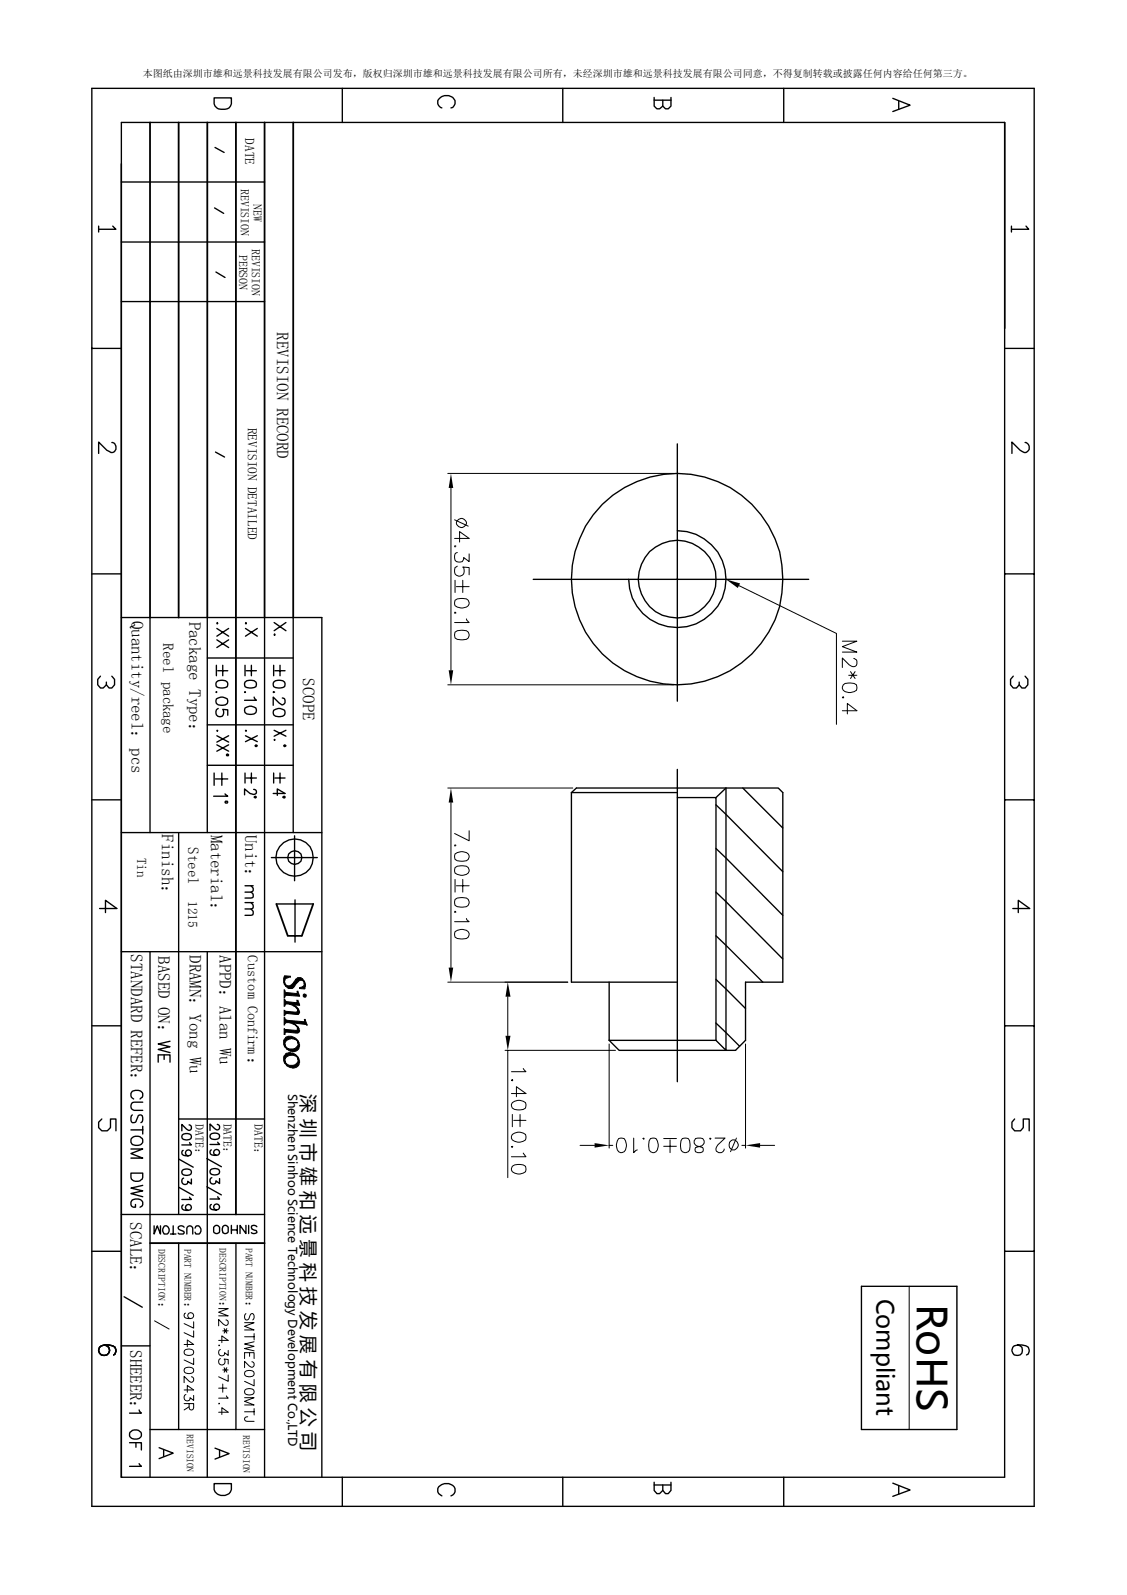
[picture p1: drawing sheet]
<svg xmlns="http://www.w3.org/2000/svg" width="210mm" height="297mm" viewBox="0 0 210 297" stroke-linecap="round" stroke-linejoin="round" font-family="sans-serif">
<g fill="none" stroke="#000" stroke-width=".25">
<path d="M17.1 16.5h175.5v264h-175.5zM39.9 18.2h3.2v1.1a1.16 1.16 0 0 1-1.2 1 1.56 1.56 0 0 1-2-1zM63.8 16.5v6.3M104.8 16.5v6.3M121.8 18.1v1.7l.5 .5h.6l.5-.5v-1.1M121.8 18.7h3.2M125 18.1v1.7l-.5 .5h-.5l-.6-.5M146 16.5v6.3M166.3 18.3l3.2 1.3-3.2 1.2M167.4 18.8v1.5M22.6 22.8h164.5zM22.6 22.8v252.3v-244.6"/>
<path d="M22.6 33.9h26.7M40 38.7l1.7 1M40 27.5l1.7 .9M82.3 20.1a1.1 1.1 0 0 1-.8-1.1 1.1 1.1 0 0 1 .8-1 1.82 1.82 0 0 1 2.5 .7 1.12 1.12 0 0 1-.8 1.4M187.1 22.8v252.3h-164.4M18.4 42.1v1.1M21 42.1l.6 .6h-3.2M22.6 45.1h26.7M22.6 56.2h26.7M40.2 50.7l1.7 1M188.4 42.1v1.1M191.1 42.1l.5 .6h-3.2"/>
<path d="M17.1 64.9h5.5M187.1 64.9h5.5M20.8 82.4a.72 .72 0 0 1 .8 .7 1.03 1.03 0 0 1-.6 1.2h-.3l-.8-.5-1.5-1.5v2.1M40.1 84.2l1.7 .9M126.2 98.8a9 9 0 0 1 8.6 11.7 9 9 0 0 1-13.7 4.8 9 9 0 0 1-4-7.4M126.2 82.7v47.9M190.9 82.4a.9 .9 0 0 1 .8 .7 1.03 1.03 0 0 1-.6 1.2h-.3l-.8-.5-1.5-1.5v2.1M17.1 106.9h5.5M22.6 115h37.3M27.9 115v40.1M38.6 115v40.1M40.4 117l2.2 1.5"/>
<path d="M40.4 119.2l2.2 1.4M40.6 116.1l-.1-.2v.3M42.6 117l-2.2 1.5M42.6 119.2l-2.2 1.4M45.7 117l2.2 1.5M45.9 116.1l-.1-.2v.3M47.9 117l-2.2 1.5M49.3 115v160.1M51.1 115.9l2.2 1.6M51.2 118.2l-.1-.1v.2M53.3 115.9l-2.2 1.6M54.6 115v40.1"/>
<path d="M59.9 115v160.1zM99.3 107.9h51.3M187.1 106.9h5.5M18.7 125.9l-.5 .6v1l.5 .6h.5l.6-.6M20.8 125.9l.5 .6v1l-.5 .6h-.5l-.5-.6v-.5M38.6 122.5h16M38.6 135h16M40.3 127a1.66 1.66 0 0 1 2 0 .71 .71 0 0 1-.3 1 2.23 2.23 0 0 1-1.7-.1zM40.3 130.2a1.66 1.66 0 0 1 2 0 .81 .81 0 0 1-.3 1.1 1.85 1.85 0 0 1-1.7-.3zM40.3 123.9v1.9M40.4 128.9h-.2l.1 .1M40.4 137l2.2 1.2"/>
<path d="M40.4 138.7l2.2 1.2M40.6 136.1l-.1-.1v.2M40.6 124.9h1.8M40.6 131.9a.79 .79 0 0 0-.4 1.2 .79 .79 0 0 0 1.2 .2 .79 .79 0 0 0 .1-1.2l.9 .1v1M41.5 123.9v1.9M42.6 137l-2.2 1.2M42.6 138.7l-2.2 1.2M45.6 127a1.66 1.66 0 0 1 2.1 0 .71 .71 0 0 1-.4 1 2.23 2.23 0 0 1-1.7-.1zM45.6 131.9a1.66 1.66 0 0 1 2.1 0 .81 .81 0 0 1-.4 1.1 1.85 1.85 0 0 1-1.7-.3zM45.6 123.9v1.9M45.7 128.9h-.1v.1M45.7 137l2.2 1.1"/>
<path d="M45.9 136.1l-.1-.1v.2M45.9 124.9h1.9M46.8 123.9v1.9M47.3 129.8l.5 .6h-2.2M47.5 138.9l.2-.2 .2 .2-.2 .2zM47.9 137l-2.2 1.1M51 127a1.66 1.66 0 0 1 2 0 .71 .71 0 0 1-.3 1 2.23 2.23 0 0 1-1.7-.1zM51 132.3a1.66 1.66 0 0 1 2 0 .81 .81 0 0 1-.3 1.1 1.85 1.85 0 0 1-1.7-.3zM51 123.9v1.9M51.1 136l2.2 1.1M51.1 128.9l-.1-.1v.2M51.2 137.8h-.1v.1"/>
<path d="M51.2 124.9h1.9M52.2 123.9v1.9M52.6 130l.3 .1a.78 .78 0 0 1 0 1 .57 .57 0 0 1-.9-.2l-1.1-1.1v1.5M52.8 138.9l.2-.2 .3 .2-.3 .2zM53.3 136l-2.2 1.1M188.7 125.9l-.5 .6v1l.5 .6h.6l.5-.6M190.9 125.9l.5 .6v1l-.5 .6h-.6l-.5-.6v-.5M17.1 149h5.5M22.6 155.1h37.3M33.3 155.1v71.1M38.6 142.5h16M39.9 144v2.2"/>
<path d="M40.1 145.1h2.3M41.3 144v2.2M41.9 147.9l.5 .4h-2.6M42 149.2h.3v.3h-.3zM42.2 140.5h.3v.2h-.3zM45.6 144v1.8M45.9 144.9h1.9M46.8 144v1.8M47.2 147l.4 .1 .2 .2v.4l-.5 .2-.7-.1-1-.9v1.1M47.3 148.4l.3-.1 .2 .1-.2 .2zM50.5 159.7h8.6M50.9 147.8h2.2l-1.5-.9v1.2"/>
<path d="M51 144v1.8M51.2 144.9h1.9M52.2 144v1.8M52.7 148.4l.2-.1 .2 .1v.1l-.2 .1zM54.9 155.6v8.4M106.4 147.6l1-.8h37.5l.9 .8v35.3h-6.9v10.8l-1.9 1.9h-21.7l-1.8-1.9M106.4 147.6v35.3h19.8M106.4 147.6h19.8M126.2 148.5h7.1v45.2M126.2 143.3v58.2M133.3 149.9l12.5 12.4M133.3 158l12.5 12.5"/>
<path d="M133.3 148.5l1.9-1.7v48.8l-1.9-1.9M138.3 146.8l7.5 7.4M187.1 149h5.5M18.5 169.2h3.3l-2.2-1.5v2.3M22.6 177.2h37.3M27.9 177.2v97.9M38.6 177.2v97.9M45.6 165h1.6M45.6 168.1h1.6M46.7 165l.5 .5-.1 .5-.4 .1h-1.1M46.7 166.1a.71 .71 0 0 1 .4 1.1h-1.5M46.7 168.1a.81 .81 0 0 1 .4 1.1l-1.5 .1"/>
<path d="M46.7 169.3l.5 .5-.1 .6-1.5 .1M51.5 168.3h6.8M53.6 174.3h2.6M54.9 167.6v7.9M133.3 166.1l12.5 12.5M133.3 174.3l8.8 8.6M188.6 169.2h3.2l-2.1-1.5v2.3M17.1 191h5.5M29.5 197.8v-1.3h2.2v1.3M30.6 196.5v.8M31.7 193.9l-2.2 .5 2.2 .5-2.2 .5 2.2 .6M113.5 182.9v10.8"/>
<path d="M113.5 193.7h19.8M133.3 182.4l5.6 5.4M133.3 190.5l4.5 4.3M187.1 191h5.5M19 208.4l-.6 .6v1l.6 .6h1l.6-.6v-1.6h1v2.2M24.4 218.5h2.2v.7a1.16 1.16 0 0 1-1.1 .8 1.16 1.16 0 0 1-1.1-.8zM24.4 214h2.2l-2.2 .8 2.2 .9h-2.2M24.4 210.4h2.2M24.5 212a1.27 1.27 0 0 1 2.1 .3 1.07 1.07 0 0 1-.6 1 1.07 1.07 0 0 1-1.1-.1 .81 .81 0 0 1-.4-1.2zM24.6 207.6a1.08 1.08 0 0 0 0 1.5l.7-.2 .4-.8a.46 .46 0 0 1 .5-.5 .89 .89 0 0 1 0 1.5M24.9 204.7a.83 .83 0 0 1-.5-1 .83 .83 0 0 1 .8-.6 .97 .97 0 0 1 1.1 .2 .97 .97 0 0 1 .2 1l-.4 .4M26.6 205.3h-1.6a.78 .78 0 0 0-.6 .7 .78 .78 0 0 0 .6 .8h1.6"/>
<path d="M26.6 209.7v1.5M33.3 208.4h16M33.3 215.8l2.7 1.6M34 211.4a1.14 1.14 0 0 1 1.6 .2v.2a1.02 1.02 0 0 1-1.7 0zM34 218a1.14 1.14 0 0 1 1.6 .2v.2a1.02 1.02 0 0 1-1.7 0zM34.1 214.2a.52 .52 0 0 0-.1 .8 1.06 1.06 0 0 0 1.6-.3 .55 .55 0 0 0-.5-.5 .55 .55 0 0 0-.6 .5 .55 .55 0 0 0 .6 .6M34.2 219.4a.59 .59 0 0 0-.2 1 .59 .59 0 0 0 1-.4l.6 .5v-.9M35.2 209.5l.4 .3-.1 .6a.55 .55 0 0 1-.8-.1l-.8-.9v1.2M35.3 212.8l.3 .4h-1.7M38.5 215.8l2.7 1.5M39.2 211.3a1.14 1.14 0 0 1 1.7 .2v.2a1.02 1.02 0 0 1-1.8 0zM39.2 217.9a1.14 1.14 0 0 1 1.7 .2v.2a1.02 1.02 0 0 1-1.8 0z"/>
<path d="M39.4 214.2a.52 .52 0 0 0-.2 .7 1.06 1.06 0 0 0 1.7-.2 .55 .55 0 0 0-.5-.6 .55 .55 0 0 0-.6 .5 .55 .55 0 0 0 .5 .6M39.5 219.3a.59 .59 0 0 0-.2 1 .59 .59 0 0 0 .9-.4l.7 .5v-.9M40.5 209.4l.4 .3-.2 .6a.55 .55 0 0 1-.7-.1l-.9-.9v1.2M40.6 212.7l.3 .4h-1.8M189 208.4l-.5 .6v1l.5 .6h1.1l.5-.6v-1.6h1.1v2.2M17.1 233h5.5M22.6 226.2h26.7M25.2 224.3v.5a.64 .64 0 0 1-.8-.5 .83 .83 0 0 1 .8-1 .97 .97 0 0 1 1.1 .2 .97 .97 0 0 1 .2 1.1l-.4 .2M26.6 220.8l-2.2 .5 2.2 .5-2.2 .5 2.2 .6M28.7 228.3v1.5l.6-1.5 .6 1.5v-1.5M30.6 228.4a.76 .76 0 0 1 .9 .3 .76 .76 0 0 1-.2 .9l-.1 .2h-.5a.88 .88 0 0 1-.1-1.4zM31.7 229.8h1.1"/>
<path d="M32.3 228.3v1.5M33.3 231.5v34.7M33.3 221.1l2.7 1.5M34.1 224.4a.52 .52 0 0 0-.1 .8 1.06 1.06 0 0 0 1.6-.3 .55 .55 0 0 0-.5-.6 .55 .55 0 0 0-.6 .5 .55 .55 0 0 0 .6 .6M34.3 228.5a.61 .61 0 0 0-.6-.2 .61 .61 0 0 0-.5 .4l.2 .3 .8 .3 .1 .2-.2 .3h-.7l-.2-.2M34.8 229.8l.1-1.3a.56 .56 0 0 1 .5-.2 .56 .56 0 0 1 .5 .4v1.1M35.3 223l.3 .4h-1.7M36.3 228.7l.2-.3a.76 .76 0 0 1 .9 .3 .76 .76 0 0 1-.1 .9l-.2 .2h-.6l-.2-.3M38.5 221l2.7 1.5M39.4 224.3a.52 .52 0 0 0-.2 .8 1.06 1.06 0 0 0 1.7-.3 .55 .55 0 0 0-.5-.6 .55 .55 0 0 0-.6 .5 .55 .55 0 0 0 .5 .6M40 228.3a.63 .63 0 0 1 .8 .1 .63 .63 0 0 1 .1 .7 .55 .55 0 0 1-.6 .6 .55 .55 0 0 1-.5-.6 .63 .63 0 0 1 .2-.8zM40.6 222.9l.3 .4h-1.8"/>
<path d="M41.7 228.3a.63 .63 0 0 1 .7 .1 .63 .63 0 0 1 .1 .7 .55 .55 0 0 1-.5 .6 .55 .55 0 0 1-.6-.6l.1-.6zM43.1 228.2v1.5M43.1 229.1h1.1M43.9 231.5v34.7M44.2 228.2v1.5M45.8 228.2v1.5l-1.1-1.5v1.5M46.3 228.2v1.5M47.8 228.5a.54 .54 0 0 0-.5-.3 .54 .54 0 0 0-.5 .4l.1 .3 .8 .2 .1 .3a.63 .63 0 0 1-1 .2M160.4 239.6h17.8v26.6h-17.8zM187.1 233h5.5M19.5 250.5a.97 .97 0 0 1 .8 1.3 .97 .97 0 0 1-1.5 .4 .97 .97 0 0 1 .1-1.6 2.83 2.83 0 0 1 2.5 .3 1.04 1.04 0 0 1-.2 1.4M22.6 250.6h5.3"/>
<path d="M23.1 241.5l3.4 1.9M189.6 250.5a.98 .98 0 0 1 .8 1.3 .98 .98 0 0 1-1.6 .4 .98 .98 0 0 1 .1-1.6 2.97 2.97 0 0 1 2.6 .3 .97 .97 0 0 1-.3 1.4M24.1 268.7h2.2v1.3M24.2 266.7a1.27 1.27 0 0 1 2.1 .3 1.15 1.15 0 0 1-.8 1.1 1.15 1.15 0 0 1-1.3-.5zM25.3 268.7v.8M25.9 262.6l.4 .6h-2.2M25.9 272.6l.4 .5h-2.2M27.9 266.2h21.4M29.6 269.6l2.7 1-2.7 1M30.5 269.9v1.3M39.9 276.3h3.2v1.1a1.7 1.7 0 0 1-1.6 1.2 1.7 1.7 0 0 1-1.6-1.2zM40 269.7l2.7 1-2.7 1"/>
<path d="M40.9 270v1.3M63.8 275.1v5.4M82.3 278.6a1.1 1.1 0 0 1-.8-1.1 1.1 1.1 0 0 1 .8-1 1.82 1.82 0 0 1 2.5 .7 1.12 1.12 0 0 1-.8 1.4M104.8 275.1v5.4M121.8 276v1.6l.5 .6h.6l.5-.6v-1.1M121.8 276.5h3.2M125 276v1.6l-.5 .6h-.5l-.6-.6M146 275.1v5.4M166.3 276.2l3.2 1.3-3.2 1.2M167.4 276.7v1.5"/>
<circle cx="126.1" cy="107.8" r="19.7"/>
<circle cx="126.2" cy="107.9" r="7.2"/>
<circle cx="54.9" cy="159.7" r="3.5"/>
<circle cx="54.9" cy="159.7" r="1.31"/>
</g>
<path d="M27.9 22.8v92.2M33.3 22.8v92.2M38.6 22.8v92.2M43.9 22.8v203.4M49.3 22.8v92.2M54.6 22.8v92.2M51.5 168.3l2.1 6M58.3 168.3l-2.1 6M27.9 231.5h21.4" fill="none" stroke="#000" stroke-width=".34"/>
<g fill="#000" stroke="#000" stroke-width=".19">
<path d="M53 181.7l1.1 .1v.2l-.3 .1a.72 .72 0 0 0-.8 .7v.5l-.2-.3v-.9z" fill-rule="evenodd"/>
<path d="M55.3 184.6h.2l-.1 .3z" fill-rule="evenodd"/>
<path d="M55.3 186.3h.2l-.1 .2z" fill-rule="evenodd"/>
<path d="M52.9 188.2l.3 .1 1.8 .2 .4-.1 .1-.2v.7l-2.2-.1-.4 .4z" fill-rule="evenodd"/>
<path d="M54.8 190.5l.7 .7v.4l-.1-.3-.6-.5z" fill-rule="evenodd"/>
<path d="M53.3 193.2a1.75 1.75 0 0 1 2.2 .7v.5a1.13 1.13 0 0 0-1.5-.9l-.5 .2-.3 .3-.1 1a1.44 1.44 0 0 1 .2-1.8z" fill-rule="evenodd"/>
<path d="M53.2 196.3a1.69 1.69 0 0 1 2.3 .7v.5a1.13 1.13 0 0 0-1.5-1l-.5 .2-.3 .3-.1 1.1a1.45 1.45 0 0 1 .1-1.8z" fill-rule="evenodd"/>
<path d="M52.9 184.3l.4 .6 2 .1 .2-.4 .3 .9-2.5-.1-.4 .4z" fill-rule="evenodd"/>
<path d="M54.8 187.1l.7 .7 .1 .3a.48 .48 0 0 1 .2 .4 .48 .48 0 0 1-.3 .4v-.8l-.8-.8z" fill-rule="evenodd"/>
<path d="M52.9 186l.4 .5 1.7 .2 .4-.1 .1-.3 .3 .9-1-.1-.2 .2-.8-.3a.51 .51 0 0 0-.8 .4z" fill-rule="evenodd"/>
<path d="M52.9 191.5l.2 .2 2.2 .2 .2-.3v-.4l.2 .5a.47 .47 0 0 1 0 .6 .47 .47 0 0 1-.6 .1l-1.8-.2-.2 .2v.2h-.2z" fill-rule="evenodd"/>
<path d="M53.1 194.5a1.27 1.27 0 0 0 2.2 .4l.2-.4v-.6a1.22 1.22 0 0 1 0 1.6 1.22 1.22 0 0 1-1.6 .2l-.5-.3-.3-.4z" fill-rule="evenodd"/>
<path d="M53.1 197.6a1.27 1.27 0 0 0 2.2 .4l.2-.4v-.6a1.22 1.22 0 0 1 0 1.5 1.22 1.22 0 0 1-1.6 .2l-.4-.1-.4-.5z" fill-rule="evenodd"/>
<path d="M53 182.8a.86 .86 0 0 0 .8 .8 .86 .86 0 0 0 .9-.7l.1-.1a1.01 1.01 0 0 1 1.5-.6l.4 .6-.1 .4a.65 .65 0 0 0-.5-.6 .65 .65 0 0 0-.7 .4l-.2 .2a1.19 1.19 0 0 1-1.5 .8l-.5-.3-.2-.4z" fill-rule="evenodd"/>
<path d="M56.6 189.9h.2l-.1 .2z" fill-rule="evenodd"/>
<path d="M56.7 182.8l.2 .4-.1 .9h-1v-.2l.2-.1a.59 .59 0 0 0 .6-.6z" fill-rule="evenodd"/>
<path d="M52.9 189.5l.4 .4 .2 .1 3.1 .3 .2-.4 .4 1.1-.2-.2-2.2-.3v.3l-1-.4a.67 .67 0 0 0-.9 .5z" fill-rule="evenodd"/>
<circle cx="56.8" cy="185.4" r=".31"/>
</g>
<g fill="none" stroke="#000" stroke-width=".19">
<path d="M83.4 88.2h42.1M84 90.9v33.9M84.7 96.8l2.5 1.2M85.4 96.7a.89 .89 0 0 1 1.2 .1 .89 .89 0 0 1 0 1.2 .89 .89 0 0 1-1.2 .1 .74 .74 0 0 1-.4-.7 .74 .74 0 0 1 .4-.7zM84.7 100.3h2.7l-1.8-1.3v2M84.8 111.8a2.37 2.37 0 0 1 2.4 0 .81 .81 0 0 1-.3 1.3 2.1 2.1 0 0 1-2.1-.3zM84.8 117.7a2.37 2.37 0 0 1 2.4 0 .9 .9 0 0 1-.3 1.4 2.86 2.86 0 0 1-2.1-.3zM84.8 108.1v2.2M84.9 101.7h-.2l.1 .2M84.9 114.2l-.1-.2v.2M85 109.2h2.4M85.2 102.9a.94 .94 0 0 0-.4 1.5 .94 .94 0 0 0 1.6-.2v-.4l1 .8v-1.4"/>
<path d="M85.2 105.4a.95 .95 0 0 0-.6 1.2 .95 .95 0 0 0 1.2 .6 .95 .95 0 0 0 .6-1.1v-.4l-.2-.1 1.2 .1v1.3M86.2 108.1v2.2M86.9 115.3l.5 .6h-2.7M137.7 109.1l18.1 8.9v16.9M156.9 119.4h2.7l-2.7 1 2.7 1h-2.7M83.4 127.5h42.1M156.9 132.4h2.7l-1.8-1.4v2M157.1 127.5a2.34 2.34 0 0 1 2.4 0 .9 .9 0 0 1-.4 1.3 1.7 1.7 0 0 1-2.2-.6zM157.1 129.9v-.2l-.2 .2 .2 .1M158.1 125.8h1.5M158.4 125.1l.9 1.3M159 122.6l.5 .3a.99 .99 0 0 1-.2 1.2 1.03 1.03 0 0 1-1.1-.3l-1.3-1.3v1.8"/>
<path d="M159.3 125.1l-.9 1.3M83.4 146.8h23.3M84 149.5v30.7M84.8 159a1.75 1.75 0 0 1 2.6 .4l-.2 .6a2.34 2.34 0 0 1-2.4 0zM84.9 157.4h-.2l.1 .2M87.4 154.7v1.9l-2.7-1.4M84.8 161.6a2.37 2.37 0 0 1 2.4 0 .81 .81 0 0 1-.3 1.2 2.1 2.1 0 0 1-2.1-.2zM84.8 167.5a2.37 2.37 0 0 1 2.4 0 .9 .9 0 0 1-.3 1.4 2.86 2.86 0 0 1-2.1-.3zM84.8 173.5a1.75 1.75 0 0 1 2.6 .3l-.2 .7a2.34 2.34 0 0 1-2.4 0zM84.8 163.8v2.3M84.9 169.9l-.1-.2v.3M85 165h2.4"/>
<path d="M86.2 163.8v2.3M86.9 171.1l.1 .2 .4 .3h-2.7M83.4 182.9h22.3M94.1 195.6h20.5M94.6 185.6v7.3M94.6 195.6v23.7M97.5 199l.5 .6h-2.8M113.5 194.4v19.4M138.9 194.4v19.4M95.2 203.7h2.8l-1.8-1.3v1.8M95.4 205.3a1.95 1.95 0 0 1 2.5 0 .95 .95 0 0 1-.4 1.3 2.6 2.6 0 0 1-2.1-.2l-.2-.5zM95.4 211.3a1.95 1.95 0 0 1 2.5 0 .9 .9 0 0 1-.4 1.2 1.7 1.7 0 0 1-2.3-.6z"/>
<path d="M95.4 217.2a2.34 2.34 0 0 1 2.5 0 .9 .9 0 0 1-.4 1.3 1.7 1.7 0 0 1-2.3-.6zM95.4 207.5v2.3M95.5 201.2l-.1-.2-.2 .2 .2 .1M95.5 213.6h-.3l.2 .1M95.7 208.6h2.3M96.9 207.5v2.3M97.5 214.7l.5 .7h-2.8M108 213.3h2.7M113.5 213.3h.6M115.2 212a.95 .95 0 0 1 1.3 .5 1.93 1.93 0 0 1-.3 2 .81 .81 0 0 1-1.2-.3 2.1 2.1 0 0 1 .2-2.2zM118 211.9v2.8l.7-.5M119.7 212h.3l-.1 .2"/>
<path d="M121.2 212a.9 .9 0 0 1 1.2 .5 1.7 1.7 0 0 1-.6 2.2l-.6-.2a2.34 2.34 0 0 1 0-2.5zM123.6 213.5h2.4M123.6 212h2.4M124.8 212.3v2.4M127.1 212h1.1a2.37 2.37 0 0 1 0 2.5 .9 .9 0 0 1-1.4-.3 2.86 2.86 0 0 1 .3-2.2zM129.5 212a1.38 1.38 0 0 1 1.5 .2 .77 .77 0 0 1 .1 .8 .77 .77 0 0 1-.7 .5l-.6 .1a.54 .54 0 0 0-.3 .9 .95 .95 0 0 0 1.5-.3l-.1-.5-.3-.1a1.36 1.36 0 0 1-1.3-.7v-.4zM132.2 212h.2l-.2 .2M133.2 211.9h1.8l-1.3 1.3a1.03 1.03 0 0 0-.3 1.2 .86 .86 0 0 0 1.3 0l.2-.4M135.9 212.7a.89 .89 0 0 1 1.3-.1 .89 .89 0 0 1 0 1.3 .89 .89 0 0 1-1.3-.2zM137.2 211.9l-1.1 2.6M138.2 213.3h.7M141.6 213.3h2.7"/>
<path d="M169.3 239.6v26.6M28.8 246l2.7 1.5M34.3 250.4h1.8l-1.2-.9v1.3M34.3 258.9h1.8l-1.2-.9v1.3M34.4 251.5a1.14 1.14 0 0 1 1.7 .2v.2a1.02 1.02 0 0 1-1.8 0zM34.4 254.9a1.14 1.14 0 0 1 1.7 .2v.2a1.02 1.02 0 0 1-1.8 0zM34.5 244.5a.52 .52 0 0 0-.1 .8 1.06 1.06 0 0 0 1.7-.2 .55 .55 0 0 0-.5-.6 .55 .55 0 0 0-.6 .5 .55 .55 0 0 0 .5 .6M34.6 259.7a.59 .59 0 0 0-.2 1 .59 .59 0 0 0 1-.4l.7 .5v-.9M35.6 256.4l.5 .3-.2 .6a.55 .55 0 0 1-.8-.1l-.8-.9v1.2M36.1 246.2v1.1l-1.8-.8M36.1 247.8v1.2l-1.8-.8M36.1 252.9v1.2l-1.8-.8"/>
<path d="M40.7 243.7h1.8l-1.8 .7 1.8 .7h-1.8M40.7 249.6h1.8l-1.2-.8v1.2M40.7 258.5h1.5M40.9 250.6l-.1-.1v.1M41.1 251.3a.59 .59 0 0 0-.2 1.1 .59 .59 0 0 0 .9-.5l.7 .5v-.9M41.1 253a.63 .63 0 0 0-.3 .9 .63 .63 0 0 0 1 .1 .63 .63 0 0 0-.1-.9l.8 .1v.8M41.5 247.8h1M41.5 255.1h1M41.5 257.8v1.5M41.7 247.4l.5 .9M41.7 254.7l.5 .9M42.1 245.8l.4 .4-.2 .5a.55 .55 0 0 1-.7-.1l-.9-.9v1.2"/>
<path d="M42.2 260l.3 .4h-1.8M42.2 247.4l-.5 .9M42.2 254.7l-.5 .9M42.5 256.1v1.1l-1.8-.8M45.6 246.3h1.7l-1.7 .7 1.7 .7h-1.7M45.6 253v-1.1h1.7v1.1M45.6 248.9h1.7M45.6 255.5a1.14 1.14 0 0 1 1.7 .2v.2a1.02 1.02 0 0 1-1.7 0zM45.6 258.9a1.14 1.14 0 0 1 1.7 .2v.2a1.02 1.02 0 0 1-1.7 0zM45.8 244.6a.65 .65 0 0 0-.3 .7 .65 .65 0 0 0 .6 .5l.2-.2 .4-.8 .4-.2a.78 .78 0 0 1 0 1.2M46.5 251.9v.7M46.9 253.6l.4 .3-.1 .6a.55 .55 0 0 1-.8-.1l-.8-.9v1.2"/>
<path d="M47.3 249.9l-1.7 .4 1.7 .4-1.7 .4 1.7 .5M47.3 256.9v1.2l-1.7-.9M47.3 248.4v1.1M34.3 261.4h1.8v.8l-.2 .3-.3 .1-.3-.2-.1-1M35.2 262l-.9 .6M40.7 263h1.8l-1.2-.8v1.2M40.9 261.4l-.1-.1v.2M45.6 260.3h1.7l-1.7 .7 1.7 .6h-1.7M45.6 262.9h1.7M46.1 263.8a.47 .47 0 0 0-.5 .6l.4 .3h1.3M47.3 262.3v1.2"/>
</g>
<path d="M84 88.2l.4 2.7h-.8zM135.2 107.9l2.6 .8-.4 .8zM83.6 124.8h.8l-.4 2.7zM84 146.8l.4 2.7h-.8zM83.6 180.2h.8l-.4 2.7zM94.6 182.9l.5 2.7h-1zM94.1 192.9h1l-.5 2.7zM110.7 212.9l2.8 .4-2.8 .4zM138.9 213.3l2.7-.4v.8z" fill="#000"/>
<text font-size="7.6" x="170.8" y="242.8" transform="rotate(90 170.8 242.8)">RoHS</text>
<text font-size="4.4" x="163.2" y="241.8" transform="rotate(90 163.2 241.8)">Compliant</text>
<text font-size="3.5" x="56.2" y="203.7" transform="rotate(90 56.2 203.7)">深 圳 市 雄 和 远 景 科 技 发 展 有 限 公 司</text>
<g font-size="3.1">
<text x="51.6" y="61.9" transform="rotate(90 51.6 61.9)">REVISION RECORD</text>
<text x="24.5" y="115.6" transform="rotate(90 24.5 115.6)">Quantity/reel：pcs</text>
<text x="35.2" y="115.8" transform="rotate(90 35.2 115.8)">Package Type：</text>
<text x="56.4" y="126.4" transform="rotate(90 56.4 126.4)">SCOPE</text>
<text x="30.1" y="155.4" transform="rotate(90 30.1 155.4)">Finish：</text>
<text x="39.3" y="155.5" transform="rotate(90 39.3 155.5)">Material：</text>
<text x="45.6" y="155.5" transform="rotate(90 45.6 155.5)">Unit：</text>
<text x="24.4" y="177.7" transform="rotate(90 24.4 177.7)">STANDARD REFER：</text>
<text x="29.5" y="178.1" transform="rotate(90 29.5 178.1)">BASED ON：</text>
<text x="35.3" y="177.8" transform="rotate(90 35.3 177.8)">DRAMN：Yong Wu</text>
<text x="40.9" y="177.8" transform="rotate(90 40.9 177.8)">APPD：Alan Wu</text>
<text x="46.1" y="196.8" transform="rotate(90 46.1 196.8)">：</text>
<text x="24.2" y="227.6" transform="rotate(90 24.2 227.6)">SCALE：</text>
<text x="24.2" y="251.4" transform="rotate(90 24.2 251.4)">SHEEER：</text>
</g>
<g font-size="2.8">
<text x="30.4" y="119.7" transform="rotate(90 30.4 119.7)">Reel package</text>
<text x="35.1" y="157.8" transform="rotate(90 35.1 157.8)">Steel</text>
</g>
<text font-size="2.6" x="46.1" y="177.9" transform="rotate(90 46.1 177.9)">Custom Confirm</text>
<g font-size="2.5">
<text x="45.6" y="25.8" transform="rotate(90 45.6 25.8)">DATE</text>
<text x="46.1" y="79.6" transform="rotate(90 46.1 79.6)">REVISION DETAILED</text>
<text x="25.6" y="159.7" transform="rotate(90 25.6 159.7)">Tin</text>
<text x="35.1" y="167.8" transform="rotate(90 35.1 167.8)">1215</text>
<text x="29.5" y="242.4" transform="rotate(90 29.5 242.4)">：</text>
<text x="34.4" y="242.4" transform="rotate(90 34.4 242.4)">：</text>
<text x="40.9" y="242.3" transform="rotate(90 40.9 242.3)">：</text>
<text x="45.8" y="242.3" transform="rotate(90 45.8 242.3)">：</text>
</g>
<text font-size="2.3" x="53.7" y="203.7" transform="rotate(90 53.7 203.7)">Shenzhen Sinhoo Science Technology Development Co.,LTD</text>
<g font-size="2.2">
<text x="44.9" y="35.2" transform="rotate(90 44.9 35.2)">REVISION</text>
<text x="47.2" y="38" transform="rotate(90 47.2 38)">NEW</text>
<text x="44.5" y="47.4" transform="rotate(90 44.5 47.4)">PERSON</text>
<text x="46.9" y="46.3" transform="rotate(90 46.9 46.3)">REVISION</text>
<text x="36.4" y="209.3" transform="rotate(90 36.4 209.3)">DATE：</text>
<text x="41.7" y="209.2" transform="rotate(90 41.7 209.2)">DATE：</text>
<text x="47.4" y="209.4" transform="rotate(90 47.4 209.4)">DATE：</text>
</g>
<text font-size="1.9" x="26.6" y="14.4">本图纸由深圳市雄和远景科技发展有限公司发布，版权归深圳市雄和远景科技发展有限公司所有，未经深圳市雄和远景科技发展有限公司同意，不得复制转载或披露任何内容给任何第三方。</text>
<g font-size="1.8">
<text x="29.5" y="232.5" transform="rotate(90 29.5 232.5)">DESCRIPTION</text>
<text x="34.4" y="232.5" transform="rotate(90 34.4 232.5)">PART NUMBER</text>
<text x="40.9" y="232.4" transform="rotate(90 40.9 232.4)">DESCRIPTION</text>
<text x="45.8" y="232.4" transform="rotate(90 45.8 232.4)">PART NUMBER</text>
<text x="34.8" y="267" transform="rotate(90 34.8 267)">REVISION</text>
<text x="45.3" y="267.2" transform="rotate(90 45.3 267.2)">REVISION</text>
</g>
</svg>
